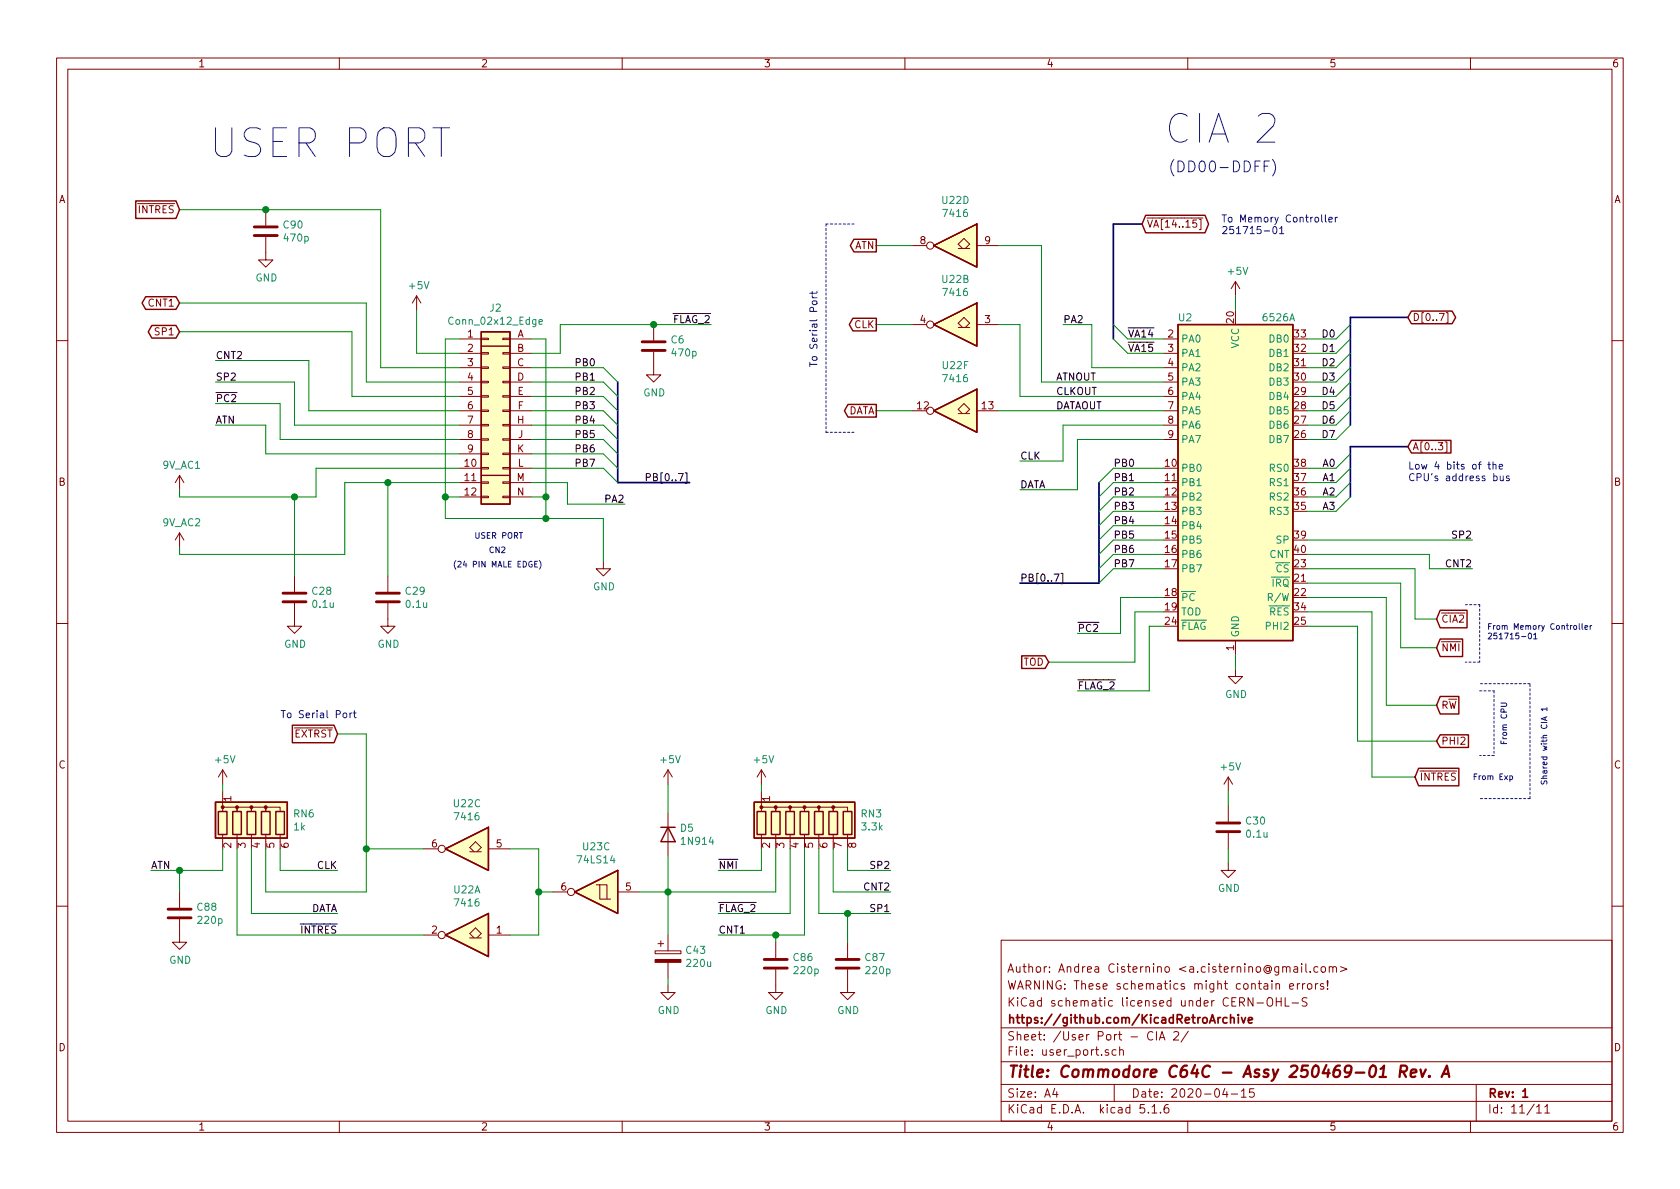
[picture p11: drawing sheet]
<svg xmlns="http://www.w3.org/2000/svg" width="297mm" height="210mm" viewBox="0 0 297 210" stroke-linecap="round" stroke-linejoin="round" font-family="sans-serif">
<g fill="none" stroke="#840000" stroke-width=".18">
<path d="M10 10.3h277v189.9h-277zM12 12.2h273v186.1h-273zM60 10.3v1.9M110 10.3v1.9M160 10.3v1.9M210 10.3v1.9M260 10.3v1.9M47 37.1v2.8M210.6 38.6h2.1M211.6 38.9h-.7v.6l.2-.1 .5 .1v.6l-.2 .1-.5-.1M212 38.8h.3v1.8h-.3M47 41.9v4.1h1.3l-1.3 1.2-1.3-1.2h1.3"/>
<path d="M73.7 52.3l-.8 1.3M73.7 52.3v2.6M73.7 52.3l.7 1.3M81.3 59.9h3.8M85.1 59.8h1.3v.3h-1.3zM88.9 59.8h1.3v.3h-1.3zM90.2 59.9h3.8M115.6 57.4v2.8M161.3 57.4h2.5M161.3 43.4h2.5M169.4 57.9h2M169.4 43.9h2"/>
<path d="M170.2 57.9l-.8-.8 1-1 1 1-.7 .8M170.2 43.9l-.8-.7 1-1 1 1-.7 .7M172.7 57.4h3.8M172.7 43.4h3.8M205.7 59.9h2.6M218.4 49.8l-.7 1.2M218.4 49.8v2.5M218.4 49.8l.8 1.2M255.7 55.3h.3v1.8h-.3M10 60.2h2M81.3 72.6h3.8M81.3 62.5h3.8"/>
<path d="M81.3 65h3.8M81.3 67.6h3.8M81.3 70.1h3.8M81.3 75.2h3.8M81.3 77.7h3.8M85.1 77.6h1.3v.2h-1.3zM85.1 75.1h1.3v.2h-1.3zM85.1 72.5h1.3v.3h-1.3zM85.1 70h1.3v.2h-1.3zM85.1 67.4h1.3v.3h-1.3zM85.1 64.9h1.3v.2h-1.3zM85.1 62.4h1.3v.2h-1.3z"/>
<path d="M88.9 77.6h1.3v.2h-1.3zM88.9 75.1h1.3v.2h-1.3zM88.9 72.5h1.3v.3h-1.3zM88.9 70h1.3v.2h-1.3zM88.9 67.4h1.3v.3h-1.3zM88.9 64.9h1.3v.2h-1.3zM88.9 62.4h1.3v.2h-1.3zM90.2 72.6h3.8M90.2 62.5h3.8M90.2 65h3.8M90.2 67.6h3.8M90.2 70.1h3.8"/>
<path d="M90.2 75.2h3.8M90.2 77.7h3.8M115.6 62.2v4.1h1.2l-1.2 1.3-1.3-1.3h1.3M161.3 72.6h2.5M169.4 73.1h2M170.2 73.1l-.8-.7 1-1 1 1-.7 .7M172.7 72.6h3.8M205.7 72.6h2.6M205.7 62.5h2.6M205.7 65h2.6M205.7 67.6h2.6M205.7 70.1h2.6"/>
<path d="M205.7 75.2h2.6M205.7 77.7h2.6M255.5 78.2h.3v1.8h-.3M285 60.2h2M31.7 84.1v2.5M31.7 94.2v2.6M31.7 94.2l-.7 1.3M31.7 94.2l.8 1.3M31.7 84.1l-.7 1.2M31.7 84.1l.8 1.2M81.3 82.8h3.8M81.3 85.3h3.8"/>
<path d="M81.3 87.9h3.8M81.3 80.3h3.8M85.1 87.8h1.3v.2h-1.3zM85.1 85.2h1.3v.3h-1.3zM85.1 82.7h1.3v.2h-1.3zM85.1 80.1h1.3v.3h-1.3zM88.9 87.8h1.3v.2h-1.3zM88.9 85.2h1.3v.3h-1.3zM88.9 82.7h1.3v.2h-1.3zM88.9 80.1h1.3v.3h-1.3zM90.2 82.8h3.8M90.2 85.3h3.8"/>
<path d="M90.2 87.9h3.8M90.2 80.3h3.8M106.7 99.3v1.3h1.2l-1.2 1.2-1.3-1.2h1.3M10 110.3h2M52.1 106.7v4h1.2l-1.2 1.3-1.3-1.3h1.3M52.1 101.8v2.8M68.6 106.7v4h1.2l-1.2 1.3-1.3-1.3h1.3M68.6 101.8v2.8M218.4 118.4v1.2h1.3l-1.3 1.3-1.2-1.3h1.2M218.4 113.3v2.5M285 110.3h2M39.4 136.1l-.8 1.3"/>
<path d="M39.4 136.1v2.6M39.4 139.9v2.6M39.4 136.1l.7 1.3M118.1 136.1l-.8 1.3M118.1 136.1v2.6M118.1 136.1l.8 1.3M134.6 136.1l-.7 1.3M134.6 136.1v2.6M134.6 139.9v2.6M134.6 136.1l.8 1.3M217.2 137.4l-.8 1.3M217.2 137.4v2.5"/>
<path d="M217.2 137.4l.7 1.3M31.7 157.7v2.8M39.4 143.5v-.8h2.5v.8v-.8h2.5v.8v-.8h2.6v.8v-.8h2.5v.8M39.4 147.6v1.2M41.9 147.6v1.2M44.4 147.6v1.2M47 147.6v1.2M49.5 147.6v1.2M74.9 150.1h2.6M83.1 150.6h2M83.8 150.6l-.7-.7 1-1.1 1 1.1-.8 .7M86.4 150.1h3.8"/>
<path d="M97.8 157.7h2.5M105.4 156.5h.6v2.5h1.9M106 156.5h1.3v2.5M109.2 157.7h3.8M118.1 143.8v7.6M134.6 143.5v-.8h2.6v.8v-.8h2.5v.8v-.8h2.5v.8v-.8h2.6v.8v-.8h2.5v.8v-.8h2.6v.8M134.6 147.6v1.2M137.2 147.6v1.2M139.7 147.6v1.2M142.2 147.6v1.2M144.8 147.6v1.2M147.3 147.6v1.2"/>
<path d="M149.9 147.6v1.2M217.2 152.6v1.3h1.2l-1.2 1.3-1.3-1.3h1.3M217.2 142.5v2.8M217.2 147.3v2.8M10 160.2h2M31.7 162.6v4h1.3l-1.3 1.3-1.2-1.3h1.2M74.9 165.3h2.6M83.1 165.9h2M83.8 165.9l-.7-.8 1-1 1 1-.8 .8M86.4 165.3h3.8M115.8 168.1h4.6v.6h-4.6zM116.3 166.9h1"/>
<path d="M116.8 166.4v1M118.1 174.2v1.3h1.3l-1.3 1.3-1.3-1.3h1.3M118.1 165.3v2.8M118.1 170.2v2.8M137.2 171.4v4.1h1.2l-1.2 1.3-1.3-1.3h1.3M137.2 166.6v2.8M149.9 171.4v4.1h1.2l-1.2 1.3-1.3-1.3h1.3M149.9 166.6v2.8M177 166.3h108v32h-108zM222.2 177.4h1.2M224.2 176.5a.5 .5 0 0 1 .6 0 .5 .5 0 0 1 .2 .4v.5a.5 .5 0 0 1-.5 .5 .5 .5 0 0 1-.5-.5v-.5zM225.6 174.1l.2-.2 .4 .1v.9"/>
<path d="M225.7 176.4v1.5M225.7 177.1h.8M226.5 176.4v1.5M227.2 176.4v1.5h.7M227.5 171.1l.2-.2 .3 .1 .1 .9M228 174.4l.7-.1v-.3l-.5-.1-.2 .2 .1 .7h.6M228.4 177.4h1.2M228.8 171h.6v.9M229.4 173.9v1M229.4 171.3l-.4 .1-.3 .2 .3 .3h.4M229.8 173.9l-.4 .2v.1M230.1 170.4v.2"/>
<path d="M230.1 170.9v1M230.3 173.9v1M230.7 173.9l-.4 .3M230.9 170.4v1.3l.2 .2M231.1 176.5l-.6-.1-.3 .3 .1 .3 .7 .4v.4a.62 .62 0 0 1-.8 0M231.2 174.1l.2-.2 .5 .2v.7l-.3 .1-.4-.1zM231.6 171.8v.1M232.6 173.9v1M233 173.9l-.4 .3M233 171l-.4-.1-.3 .3 .1 .7h.6M233.7 171.1l.2-.2 .4 .2 .1 .5-.2 .3h-.3l-.2-.1zM234 174l-.3-.1-.2 .2v.3l.5 .1v.3h-.5"/>
<path d="M234.7 174.8v.1M234.7 173.4v1M235 171.1l.1-.1a.37 .37 0 0 1 .6 .1v.8M235 170.9v1M235.7 171.1l.2-.2 .3 .1 .1 .9M237 170.9l1.2 .5-1.2 .4M285 160.2h2M60 198.3v1.9M110 198.3v1.9M160 198.3v1.9M177 194.8h108M177 191.8h108"/>
<path d="M177 187.8h108M177 181.8h108M186.5 192.5l-.4 1h1M186.8 193v1M196 185.7a.37 .37 0 0 0-.6 .1l.1 .2 .5 .2 .1 .1-.3 .3-.4-.1M197 191.8v3M197.3 185.7l-.4-.1-.3 .3 .1 .6 .2 .1 .4-.1M198 185.7a.37 .37 0 0 1 .6 .1v.8M198 185.1v1.5M202.3 195.3h-.7l-.1 .7 .3-.1 .5 .1 .1 .2-.1 .5-.2 .1-.6-.1M203 196.7v.1M203.7 195.8l.4-.5v1.5"/>
<path d="M203.7 196.8h.8M203.8 182.6a.7 .7 0 0 0-.9 .2 .7 .7 0 0 0 .1 .9 .55 .55 0 0 0 .8 .1M204.5 182.4v1.5M205 183.9l.5-1.5 .5 1.5M205.1 183.5h.7M205.2 196.7v.1M206.6 195.3a.62 .62 0 0 0-.8 .7l.1 .7 .2 .1 .5-.1 .1-.5-.1-.2-.5-.1-.3 .3M207.5 182.6l.2-.2h.4l.2 .2 .1 .2-.9 1.1h.9M210 198.3v1.9M210.1 182.3l-1.3 2M216.6 192.5l-.4 1h.9M216.9 193v1"/>
<path d="M217.7 193.5h1.1M219.5 193l.4-.5v1.5M219.5 194h.8M221.7 192.5h-.7l-.1 .7 .2-.1 .5 .1 .2 .2-.1 .5-.2 .1-.6-.1M260 198.3v1.9M261 191.8v6.5M271.7 195.8l.4-.5v1.5M271.7 196.8h.8M273.1 195.8l.5-.5v1.5M273.1 196.8h.9"/>
<circle cx="164.5" cy="43.4" r=".63"/>
<circle cx="164.5" cy="57.4" r=".63"/>
<circle cx="164.5" cy="72.6" r=".63"/>
<circle cx="78.1" cy="150.1" r=".63"/>
<circle cx="101" cy="157.7" r=".63"/>
<circle cx="78.1" cy="165.3" r=".63"/>
</g>
<path d="M217.6 179.4v1.5M218.9 179.4v.2M218.9 179.9v1M219.5 179.9l.4 1 .3-1M216.9 180l-.4-.1-.3 .3 .2 .6h.5M217.6 180.1l.2-.2 .4 .1v.9M220.7 180.4l.7-.1v-.3l-.5-.1-.2 .2 .1 .7h.6M269.2 193l.5-.5v1.5M269.2 194h.9" fill="none" stroke="#840000" stroke-width=".3"/>
<path d="M243.9 190.4h1.2M244.1 189l.6-.6-.2 2M247.6 189.5h.7a.56 .56 0 0 0 .5-.5 .56 .56 0 0 0-.3-.6h-.8l-.3 2M248.1 189.5l.5 .9M249.5 189.8l.9-.2v-.4l-.6-.1-.3 .3v.9l.2 .1 .5-.1M251.2 189.1l.3 1.3 .6-1.3M252.7 190.3v.1l-.1-.1h.1v.1M254.9 190.4l.9-2 .4 2M255.2 189.9h.9" fill="none" stroke="#840000" stroke-width=".41"/>
<g fill="none" stroke="#840000" stroke-width=".51">
<path d="M45 41.7h4M45 40.1h4M113.5 62h4.1M113.5 60.4h4.1M50 106.4h4.1M50 104.9h4.1M66.5 106.4h4.1M66.5 104.9h4.1M215.1 147.1h4.1M215.1 145.5h4.1M29.7 162.3h4.1M29.7 160.8h4.1"/>
<path d="M135.1 171.2h4.1M135.1 169.7h4.1M147.8 171.2h4.1M147.8 169.7h4.1"/>
</g>
<g fill="#ffffc2" stroke="#ffffc2" stroke-width=".18">
<path d="M78.7 165.3l7.7-3.8v7.7z"/>
<path d="M78.7 150.1l7.7-3.8v7.6z"/>
<path d="M101.6 157.7l7.6-3.8v7.6z"/>
<path d="M38.1 141.9h12.7v6.3h-12.7z"/>
<path d="M133.3 141.9h17.8v6.3h-17.8z"/>
<path d="M165.1 72.6l7.6-3.8v7.6z"/>
<path d="M165.1 57.4l7.6-3.8v7.6z"/>
<path d="M165.1 43.4l7.6-3.8v7.6z"/>
<path d="M208.3 57.4h20.3v55.9h-20.3z"/>
<path d="M85.1 58.7h5.1v30.4h-5.1z"/>
</g>
<g fill="none" stroke="#840000" stroke-width=".25">
<path d="M24 35.5h7.1l.6 1.6-.6 1.5h-7.1zM202.6 38.1h10.5l.6 1.5-.6 1.6h-10.5l-.7-1.6zM25.8 52.5h5.3l.6 1.1-.6 1.1h-5.3l-.7-1.1zM26.8 57.6h4.3l.6 1.1-.6 1.1h-4.3l-.6-1.1zM85.1 58.7h5.1v30.4h-5.1zM150.8 56.3h4.1v2.2h-4.1l-.6-1.1zM151 42.3h3.9v2.2h-3.9l-.7-1.1zM165.1 57.4l7.6-3.8v7.6zM165.1 43.4l7.6-3.8v7.6zM208.3 57.4h20.3v55.9h-20.3zM249.6 55h7.1l.7 1.1-.7 1.1h-7.1l-.7-1.1zM85.1 61.2h5.1"/>
<path d="M149.9 71.5h5v2.3h-5l-.6-1.2zM165.1 72.6l7.6-3.8v7.6zM249.6 77.9h6.9v2.2h-6.9l-.7-1.1zM85.1 84.1h5.1M180.6 116h4.2l.6 1.1-.6 1.1h-4.2zM254.6 113h4v3.1h-4l-.6-1.6zM254.6 107.9h4.8v3.1h-4.8l-.6-1.5zM51.7 128.2h7.4l.6 1.6-.6 1.5h-7.4zM250.8 135.9h7.1v3.1h-7.1l-.6-1.6zM254.6 123.2h3.3v3.1h-3.3l-.6-1.6zM254.6 129.9h5v2.3h-5l-.6-1.1zM38.1 141.9h12.7v6.3h-12.7z"/>
<path d="M38.6 143.5h1.5v4.1h-1.5zM41.1 143.5h1.6v4.1h-1.6zM43.7 143.5h1.5v4.1h-1.5zM46.2 143.5h1.6v4.1h-1.6zM48.8 143.5h1.5v4.1h-1.5zM78.7 150.1l7.7-3.8v7.6zM101.6 157.7l7.6-3.8v7.6zM116.8 146.3h2.6M118.1 146.3l1.3 2.5h-2.6zM133.3 141.9h17.8v6.3h-17.8zM133.9 143.5h1.5v4.1h-1.5zM136.4 143.5h1.5v4.1h-1.5z"/>
<path d="M138.9 143.5h1.6v4.1h-1.6zM141.5 143.5h1.5v4.1h-1.5zM144 143.5h1.5v4.1h-1.5zM146.6 143.5h1.5v4.1h-1.5zM149.1 143.5h1.5v4.1h-1.5zM78.7 165.3l7.7-3.8v7.7z"/>
</g>
<g fill="#840000" stroke="#840000" stroke-width=".18">
<path d="M115.8 169.7h4.6v.5h-4.6z"/>
<circle cx="39.4" cy="142.7" r=".25"/>
<circle cx="41.9" cy="142.7" r=".25"/>
<circle cx="44.4" cy="142.7" r=".25"/>
<circle cx="47" cy="142.7" r=".25"/>
<circle cx="134.6" cy="142.7" r=".25"/>
<circle cx="137.2" cy="142.7" r=".25"/>
<circle cx="139.7" cy="142.7" r=".25"/>
<circle cx="142.2" cy="142.7" r=".25"/>
<circle cx="144.8" cy="142.7" r=".25"/>
<circle cx="147.3" cy="142.7" r=".25"/>
</g>
<path d="M95.3 56.9l.6-.1-.1-.2-.3-.1-.2 .2 .1 .6h.4" fill="none" stroke="#008484" stroke-width=".18"/>
<path d="M146 39.6v36.8M146 39.6h5.1M146 76.4h5.1M259.1 106.9h2.5M261.6 106.9v10.2M261.6 117.1h-2.5M261.6 122.2h2.6M264.2 133.6h-2.6M264.2 122.2v11.4M270.5 120.9h-8.9M270.5 141.2h-8.9M270.5 141.2v-20.3" fill="none" stroke="#0000c2" stroke-width=".18" stroke-dasharray=".4 .4"/>
<path d="M201.9 39.6h-5.1v20.3M248.9 56.1h-10.1v19.1M109.2 67.6v17.7h12.7M248.9 79h-10.1v8.9M194.3 85.3v17.8h-14" fill="none" stroke="#000084" stroke-width=".3"/>
<g fill="none" stroke="#008400" stroke-width=".18">
<path d="M31.7 37.1h35.6v27.9h14M31.7 58.7h30.5v11.4h19.1M31.7 53.6h33.1v14h16.5M73.7 54.9v7.6h7.6M81.3 59.9h-2.6v31.8h28v7.6M94 59.9h2.5v31.8M125.7 57.4h-26.6v5.1h-5.1M154.9 57.4h6.4M154.9 43.4h6.4M176.5 57.4h3.8v12.7h25.4M176.5 43.4h7.6v24.2h21.6M188 57.4h5v7.6h12.7"/>
<path d="M196.8 59.9l2.6 2.6h6.3M196.8 57.4l2.6 2.5h6.3M218.4 52.3v2.6M238.8 59.9l-2.6 2.6h-5.1M238.8 57.4l-2.6 2.5h-5.1M38.1 67.6h14v7.6h29.2M38.1 63.7h16.5v8.9h26.7M38.1 75.2h8.9v5.1h34.3M38.1 71.4h11.4v6.3h31.8M94 70.1h12.7l2.5 2.5M94 72.6h12.7l2.5 2.6M94 67.6h12.7l2.5 2.5"/>
<path d="M94 75.2h12.7l2.5 2.5M94 65h12.7l2.5 2.6M94 77.7h12.7l2.5 2.6M154.9 72.6h6.4M176.5 72.6h29.2M205.7 75.2h-17.7v6.3h-7.7M205.7 77.7h-15.2v8.9h-10.2M238.8 67.6l-2.6 2.5h-5.1M238.8 70.1l-2.6 2.5h-5.1M238.8 65l-2.6 2.6h-5.1M238.8 72.6l-2.6 2.6h-5.1M238.8 62.5l-2.6 2.5h-5.1"/>
<path d="M238.8 75.2l-2.6 2.5h-5.1M52.1 87.9v13.9M68.6 85.3v16.5M78.7 87.9h2.6M81.3 85.3h-20.3v12.7h-29.3v-1.2M81.3 82.8h-25.4v5.1h-24.2v-1.3M94 87.9h2.5M94 82.8h12.7l2.5 2.5M94 80.3h12.7l2.5 2.5M94 85.3h6.3v3.8h10.2M205.7 98h-8.9l-2.5 2.6M205.7 95.5h-8.9l-2.5 2.5"/>
<path d="M205.7 87.9h-8.9l-2.5 2.5M205.7 82.8h-8.9l-2.5 2.5M205.7 85.3h-8.9l-2.5 2.6M205.7 93h-8.9l-2.5 2.5M205.7 90.4h-8.9l-2.5 2.6M231.1 98h21.6v2.6h7.6M231.1 95.5h29.2M238.8 85.3l-2.6 2.6h-5.1M238.8 80.3l-2.6 2.5h-5.1M238.8 82.8l-2.6 2.5h-5.1M238.8 87.9l-2.6 2.5h-5.1M205.7 100.6h-8.9l-2.5 2.5"/>
<path d="M205.7 105.7h-7.6v6.3h-7.6M205.7 110.7h-2.5v11.5h-12.7M205.7 108.2h-5v8.9h-15.3M218.4 115.8v2.6M231.1 100.6h19.1v8.9h3.8M231.1 108.2h11.5v29.2h7.6M231.1 110.7h8.9v20.4h14M231.1 105.7h14v19h8.9M231.1 103.1h16.5v11.4h6.4M39.4 138.7v1.2M59.7 129.8h5.1v27.9h-17.8v-7.6M118.1 138.7v5.1"/>
<path d="M134.6 138.7v1.2M217.2 139.9v2.6M31.7 153.9v3.8M39.4 150.1v3.8h-12.7M41.9 150.1v15.2h33M44.4 150.1v11.4h15.3M49.5 150.1v3.8h10.2M64.8 150.1h10.1M90.2 150.1h5v15.2h-5M95.2 157.7h2.6M118.1 151.4v13.9M134.6 150.1v3.8h-7.6"/>
<path d="M137.2 150.1v7.6h-24.2M139.7 150.1v11.4h-12.7M142.2 150.1v15.2h-15.2M144.8 150.1v11.4h12.7M147.3 150.1v7.6h10.2M149.9 150.1v3.8h7.6M217.2 150.1v2.5M118.1 173v1.2M137.2 165.3v1.3M149.9 161.5v5.1"/>
</g>
<path d="M114.3 84.4l.6-.1v-.4l-.1-.2h-.5v1.3M186.4 101.5h.8l-.5 1.3M187.6 101.4h.3v1.8h-.3" fill="none" stroke="#000" stroke-width=".18"/>
<g fill="none" stroke="#0000c2" stroke-width=".18">
<path d="M223.5 29.4h.7M224.4 28.5h-.9v1.9M225 28.2a2.24 2.24 0 0 1 0 2.9M233.7 38v1.1l.2 .2M234.3 38v1.1l.2 .2M234.9 38.8l.7-.1-.1-.2-.4-.1-.2 .2 .1 .6h.5M236.1 38.4v.9M236.5 38.4l-.4 .3M143.6 52.3l.2 .3M143.6 52.6h.8M143.6 51.6v.4M143.7 53.3h.6l.1 .1v.3l-.6 .2-.2-.3z"/>
<path d="M144.4 51.6l-.1 .3h-1.1M225.1 40.2l.2-.1a.69 .69 0 0 1 .5 .6 .69 .69 0 0 1-.5 .6l-.2-.1-.1-.4zM226.2 40.4l.4-.3v1.2M226.2 41.3h.8M94.5 99.7h.4M95 99.3h-.5v1h.5M95.4 99.1a1.13 1.13 0 0 1 0 1.6M263.1 82.1h.5M263.2 81.7v1.1l.4 .2M264 82.2l.2-.1 .3 .1v.8M264 81.7v1.3M264.1 84.2h.4l.2 .2-.1 .6h-.5"/>
<path d="M265.1 82.5l.6-.1-.1-.2-.3-.1-.2 .2v.6h.5M265.3 84.2v.8h.3l.2-.1M265.8 84.2v.8M266.8 84.2h-.3l-.2 .1 .1 .2 .4 .2v.3h-.5M270.3 112h.2a.55 .55 0 0 1 .3 .5 .55 .55 0 0 1-.3 .5l-.3-.4zM271.2 112.2l.3-.2v1M271.2 113h.6M278.3 110.7h.4v.5h-.4zM279.2 110.3v.8l.1 .2M279.7 110.3v.8l.2 .2M280.2 110.9l.5-.1v-.1l-.3-.1-.2 .2 .1 .4h.4M281.2 110.6v.7"/>
<path d="M281.4 110.6l-.2 .2M60.8 126.1h.3l.2 .1-.1 .7h-.3l-.2-.2zM61.9 126.1v.8M62.2 126.1l-.3 .2M62.5 126.1h.5M62.7 125.6v1.1l.3 .2M265.4 124.3h.8l.2 .2-.2 .4h-.8M267 137.2h.2l.2 .2-.1 .4h-.3M267 137.2v1M273.2 126.8v.5M273.5 126.7l-1 .4 1 .3M273.5 125.4h-1l.3 .3"/>
<path d="M273.5 125.1v.6"/>
</g>
<g fill="#008400" stroke="#008400" stroke-width=".25">
<circle cx="137.2" cy="165.3" r=".51"/>
<circle cx="96.5" cy="87.9" r=".51"/>
<circle cx="149.9" cy="161.5" r=".51"/>
<circle cx="115.6" cy="57.4" r=".51"/>
<circle cx="78.7" cy="87.9" r=".51"/>
<circle cx="64.8" cy="150.1" r=".51"/>
<circle cx="118.1" cy="157.7" r=".51"/>
<circle cx="95.3" cy="157.7" r=".51"/>
<circle cx="31.8" cy="153.9" r=".51"/>
<circle cx="68.6" cy="85.3" r=".51"/>
<circle cx="47" cy="37.1" r=".51"/>
<circle cx="52.1" cy="87.9" r=".51"/>
<circle cx="96.5" cy="91.7" r=".51"/>
</g>
<g font-size="7.1" fill="#0000c2">
<text x="36.8" y="27.9">USER PORT</text>
<text x="205.7" y="25.4">CIA 2</text>
</g>
<text font-size="2.8" fill="#840000" x="178" y="190.5">Title: Commodore C64C - Assy 250469-01 Rev. A</text>
<text font-size="2.7" fill="#0000c2" x="206.5" y="30.5">(DD00-DDFF)</text>
<g font-size="2.1" fill="#840000">
<text x="178" y="172">Author: Andrea Cisternino &lt;a.cisternino@gmail.com&gt;</text>
<text x="178" y="178">KiCad schematic licensed under CERN-OHL-S</text>
<text x="178" y="175">WARNING: These schematics might contain errors!</text>
<text x="178" y="184">Sheet: /User Port - CIA 2/</text>
<text x="178" y="181">https://github.com/KicadRetroArchive</text>
<text x="178" y="186.7">File: user_port.sch</text>
<text x="178" y="196.9">KiCad E.D.A. kicad 5.1.6</text>
<text x="178" y="194.1">Size: A4</text>
<text x="200" y="194.1">Date: 2020-04-15</text>
<text x="263" y="194.1">Rev: 1</text>
<text x="263" y="196.9">Id: 11/11</text>
</g>
<g font-size="1.8" fill="#840000">
<text x="35" y="11.9">1</text>
<text x="85" y="11.9">2</text>
<text x="135" y="11.9">3</text>
<text x="185" y="11.9">4</text>
<text x="235" y="11.9">5</text>
<text x="285" y="11.9">6</text>
<text x="10.4" y="35.9">A</text>
<text x="285.4" y="35.9">A</text>
<text x="24.5" y="37.7">INTRES</text>
<text x="202.7" y="40.3">VA[14..15]</text>
<text x="151.1" y="44.1">ATN</text>
<text x="162.7" y="43.2">8</text>
<text x="174.1" y="43.2">9</text>
<text x="26.3" y="54.2">CNT1</text>
<text x="27.6" y="59.3">SP1</text>
<text x="82.7" y="59.7">1</text>
<text x="91.4" y="59.7">A</text>
<text x="151.1" y="58">CLK</text>
<text x="162.7" y="57.1">4</text>
<text x="174.1" y="57.1">3</text>
<text x="206.5" y="59.7">2</text>
<text x="218.2" y="57.1" transform="rotate(-90 218.2 57.1)">20</text>
<text x="228.9" y="59.7">33</text>
<text x="249.7" y="56.8">D[0..7]</text>
<text x="82.7" y="62.2">2</text>
<text x="82.7" y="64.8">3</text>
<text x="91.4" y="62.2">B</text>
<text x="91.4" y="64.8">C</text>
<text x="206.5" y="62.2">3</text>
<text x="206.5" y="64.8">4</text>
<text x="228.9" y="64.8">31</text>
<text x="228.9" y="62.2">32</text>
<text x="82.7" y="67.3">4</text>
<text x="82.7" y="69.8">5</text>
<text x="91.4" y="67.3">D</text>
<text x="91.5" y="69.8">E</text>
<text x="206.5" y="67.3">5</text>
<text x="206.5" y="69.8">6</text>
<text x="228.9" y="69.8">29</text>
<text x="228.9" y="67.3">30</text>
<text x="82.7" y="72.4">6</text>
<text x="82.7" y="74.9">7</text>
<text x="82.7" y="77.5">8</text>
<text x="91.4" y="74.9">H</text>
<text x="91.5" y="72.4">F</text>
<text x="91.6" y="77.5">J</text>
<text x="149.8" y="73.3">DATA</text>
<text x="162.2" y="72.4">12</text>
<text x="173.7" y="72.4">13</text>
<text x="206.5" y="72.4">7</text>
<text x="206.5" y="74.9">8</text>
<text x="206.5" y="77.5">9</text>
<text x="228.9" y="77.5">26</text>
<text x="228.9" y="74.9">27</text>
<text x="228.9" y="72.4">28</text>
<text x="82.2" y="82.5">10</text>
<text x="82.7" y="80">9</text>
<text x="91.4" y="80">K</text>
<text x="91.5" y="82.5">L</text>
<text x="206" y="82.5">10</text>
<text x="228.9" y="82.5">38</text>
<text x="249.7" y="79.6">A[0..3]</text>
<text x="10.4" y="85.9">B</text>
<text x="82.2" y="85.1">11</text>
<text x="82.2" y="87.6">12</text>
<text x="91.3" y="85.1">M</text>
<text x="91.4" y="87.6">N</text>
<text x="206" y="85.1">11</text>
<text x="206" y="87.6">12</text>
<text x="228.9" y="87.6">36</text>
<text x="228.9" y="85.1">37</text>
<text x="285.4" y="85.9">B</text>
<text x="206" y="90.2">13</text>
<text x="206" y="92.7">14</text>
<text x="206" y="95.2">15</text>
<text x="228.9" y="90.2">35</text>
<text x="228.9" y="95.2">39</text>
<text x="206" y="97.8">16</text>
<text x="206" y="100.3">17</text>
<text x="228.9" y="100.3">23</text>
<text x="228.9" y="97.8">40</text>
<text x="206" y="105.4">18</text>
<text x="206" y="107.9">19</text>
<text x="228.9" y="102.9">21</text>
<text x="228.9" y="105.4">22</text>
<text x="228.9" y="107.9">34</text>
<text x="206" y="110.5">24</text>
<text x="228.9" y="110.5">25</text>
<text x="254.8" y="110.1">CIA2</text>
<text x="180.9" y="117.7">TOD</text>
<text x="218.2" y="115" transform="rotate(-90 218.2 115)">1</text>
<text x="254.8" y="115.2">NMI</text>
<text x="254.8" y="125.3">RW</text>
<text x="51.9" y="130.4">EXTRST</text>
<text x="254.8" y="131.7">PHI2</text>
<text x="10.4" y="135.9">C</text>
<text x="285.4" y="135.9">C</text>
<text x="40.9" y="141.7" transform="rotate(-90 40.9 141.7)">1</text>
<text x="136.1" y="141.7" transform="rotate(-90 136.1 141.7)">1</text>
<text x="251" y="138">INTRES</text>
<text x="40.9" y="150" transform="rotate(-90 40.9 150)">2</text>
<text x="43.4" y="150" transform="rotate(-90 43.4 150)">3</text>
<text x="46" y="150" transform="rotate(-90 46 150)">4</text>
<text x="48.5" y="150" transform="rotate(-90 48.5 150)">5</text>
<text x="51.1" y="150" transform="rotate(-90 51.1 150)">6</text>
<text x="76.4" y="149.9">6</text>
<text x="87.8" y="149.9">5</text>
<text x="136.1" y="150" transform="rotate(-90 136.1 150)">2</text>
<text x="138.7" y="150" transform="rotate(-90 138.7 150)">3</text>
<text x="141.2" y="150" transform="rotate(-90 141.2 150)">4</text>
<text x="143.8" y="150" transform="rotate(-90 143.8 150)">5</text>
<text x="146.3" y="150" transform="rotate(-90 146.3 150)">6</text>
<text x="148.8" y="150" transform="rotate(-90 148.8 150)">7</text>
<text x="151.4" y="150" transform="rotate(-90 151.4 150)">8</text>
<text x="99.2" y="157.5">6</text>
<text x="110.6" y="157.5">5</text>
<text x="76.4" y="165.1">2</text>
<text x="87.8" y="165.1">1</text>
<text x="10.4" y="185.9">D</text>
<text x="285.4" y="185.9">D</text>
<text x="35" y="199.9">1</text>
<text x="85" y="199.9">2</text>
<text x="135" y="199.9">3</text>
<text x="185" y="199.9">4</text>
<text x="235" y="199.9">5</text>
<text x="285" y="199.9">6</text>
</g>
<g font-size="1.8" fill="#008484">
<text x="50.2" y="40.4">C90</text>
<text x="166.6" y="36.1">U22D</text>
<text x="167" y="38.4">7416</text>
<text x="50.4" y="42.7">470p</text>
<text x="45.2" y="49.8">GND</text>
<text x="72.4" y="51.1">+5V</text>
<text x="166.6" y="50">U22B</text>
<text x="167" y="52.3">7416</text>
<text x="217.2" y="48.6">+5V</text>
<text x="79.8" y="57.4">Conn_02x12_Edge</text>
<text x="86.7" y="55.1">J2</text>
<text x="208.4" y="56.8">U2</text>
<text x="223.5" y="56.8">6526A</text>
<text x="118.7" y="60.7">C6</text>
<text x="118.9" y="63">470p</text>
<text x="166.8" y="65.3">U22F</text>
<text x="208.8" y="60.6">PA0</text>
<text x="208.8" y="63.1">PA1</text>
<text x="208.8" y="65.7">PA2</text>
<text x="219.1" y="61.6" transform="rotate(-90 219.1 61.6)">VCC</text>
<text x="224.6" y="65.7">DB2</text>
<text x="224.6" y="63.1">DB1</text>
<text x="224.6" y="60.6">DB0</text>
<text x="113.7" y="70.1">GND</text>
<text x="167" y="67.6">7416</text>
<text x="208.8" y="68.2">PA3</text>
<text x="208.8" y="70.7">PA4</text>
<text x="224.6" y="70.7">DB4</text>
<text x="224.6" y="68.2">DB3</text>
<text x="208.8" y="73.3">PA5</text>
<text x="208.8" y="75.8">PA6</text>
<text x="224.6" y="75.8">DB6</text>
<text x="224.6" y="73.3">DB5</text>
<text x="28.8" y="82.9">9V_AC1</text>
<text x="208.8" y="83.4">PB0</text>
<text x="208.8" y="78.4">PA7</text>
<text x="224.6" y="78.4">DB7</text>
<text x="224.7" y="83.4">RS0</text>
<text x="208.8" y="86">PB1</text>
<text x="208.8" y="88.5">PB2</text>
<text x="224.7" y="88.5">RS2</text>
<text x="224.7" y="86">RS1</text>
<text x="28.8" y="93.1">9V_AC2</text>
<text x="208.8" y="91.1">PB3</text>
<text x="208.8" y="93.6">PB4</text>
<text x="224.7" y="91.1">RS3</text>
<text x="208.8" y="96.1">PB5</text>
<text x="208.8" y="98.7">PB6</text>
<text x="208.8" y="101.2">PB7</text>
<text x="224.5" y="98.7">CNT</text>
<text x="225.6" y="101.2">CS</text>
<text x="225.7" y="96.1">SP</text>
<text x="55.3" y="105.2">C28</text>
<text x="55.4" y="107.5">0.1u</text>
<text x="71.8" y="105.2">C29</text>
<text x="71.9" y="107.5">0.1u</text>
<text x="104.9" y="104.4">GND</text>
<text x="208.8" y="106.3">PC</text>
<text x="224.7" y="106.3">R/W</text>
<text x="224.9" y="103.8">IRQ</text>
<text x="208.8" y="108.8">TOD</text>
<text x="208.8" y="111.4">FLAG</text>
<text x="219.1" y="112.8" transform="rotate(-90 219.1 112.8)">GND</text>
<text x="224.2" y="111.4">PHI2</text>
<text x="224.5" y="108.8">RES</text>
<text x="50.2" y="114.5">GND</text>
<text x="66.8" y="114.5">GND</text>
<text x="216.6" y="123.4">GND</text>
<text x="38.2" y="135">+5V</text>
<text x="116.9" y="135">+5V</text>
<text x="133.4" y="135">+5V</text>
<text x="216" y="136.2">+5V</text>
<text x="80.3" y="142.7">U22C</text>
<text x="52" y="144.5">RN6</text>
<text x="52" y="146.9">1k</text>
<text x="80.6" y="145.1">7416</text>
<text x="120.3" y="147.1">D5</text>
<text x="120.7" y="149.4">1N914</text>
<text x="152.3" y="144.5">RN3</text>
<text x="152.5" y="146.9">3.3k</text>
<text x="220.4" y="145.8">C30</text>
<text x="220.5" y="148.1">0.1u</text>
<text x="102.3" y="152.7">74LS14</text>
<text x="103.1" y="150.4">U23C</text>
<text x="35" y="161.1">C88</text>
<text x="80.3" y="158">U22A</text>
<text x="80.6" y="160.3">7416</text>
<text x="215.3" y="157.7">GND</text>
<text x="35.1" y="163.4">220p</text>
<text x="29.9" y="170.4">GND</text>
<text x="121.4" y="168.7">C43</text>
<text x="121.6" y="171">220u</text>
<text x="140.4" y="169.9">C86</text>
<text x="140.5" y="172.3">220p</text>
<text x="153.1" y="169.9">C87</text>
<text x="153.2" y="172.3">220p</text>
<text x="116.3" y="179.3">GND</text>
<text x="135.3" y="179.3">GND</text>
<text x="148" y="179.3">GND</text>
</g>
<g font-size="1.8" fill="#0000c2">
<text x="215.9" y="39.3">To Memory Controller</text>
<text x="215.9" y="41.4">251715-01</text>
<text x="144.5" y="65" transform="rotate(-90 144.5 65)">To Serial Port</text>
<text x="248.9" y="83">Low 4 bits of the</text>
<text x="248.9" y="85.1">CPU's address bus</text>
<text x="49.5" y="127">To Serial Port</text>
</g>
<g font-size="1.8">
<text x="118.9" y="57.1">FLAG_2</text>
<text x="188" y="57.1">PA2</text>
<text x="199.4" y="59.7">VA14</text>
<text x="234" y="59.7">D0</text>
<text x="38.1" y="63.5">CNT2</text>
<text x="102" y="64.8">PB0</text>
<text x="199.4" y="62.2">VA15</text>
<text x="234" y="62.2">D1</text>
<text x="234" y="64.8">D2</text>
<text x="38.1" y="67.3">SP2</text>
<text x="38.1" y="71.1">PC2</text>
<text x="102" y="67.3">PB1</text>
<text x="102" y="69.8">PB2</text>
<text x="186.7" y="67.3">ATNOUT</text>
<text x="186.7" y="69.8">CLKOUT</text>
<text x="234" y="67.3">D3</text>
<text x="234" y="69.8">D4</text>
<text x="38.1" y="74.9">ATN</text>
<text x="102" y="77.5">PB5</text>
<text x="102" y="74.9">PB4</text>
<text x="102" y="72.4">PB3</text>
<text x="186.7" y="72.4">DATAOUT</text>
<text x="234" y="72.4">D5</text>
<text x="234" y="74.9">D6</text>
<text x="234" y="77.5">D7</text>
<text x="102" y="80">PB6</text>
<text x="102" y="82.5">PB7</text>
<text x="180.3" y="81.3">CLK</text>
<text x="196.8" y="82.5">PB0</text>
<text x="234" y="82.5">A0</text>
<text x="107.1" y="88.9">PA2</text>
<text x="115.3" y="85.1">PB[0..7]</text>
<text x="180.3" y="86.4">DATA</text>
<text x="196.8" y="87.6">PB2</text>
<text x="196.8" y="85.1">PB1</text>
<text x="234" y="85.1">A1</text>
<text x="234" y="87.6">A2</text>
<text x="196.8" y="90.2">PB3</text>
<text x="196.8" y="92.7">PB4</text>
<text x="196.8" y="95.2">PB5</text>
<text x="234" y="90.2">A3</text>
<text x="257" y="95.2">SP2</text>
<text x="196.8" y="100.3">PB7</text>
<text x="196.8" y="97.8">PB6</text>
<text x="255.7" y="100.3">CNT2</text>
<text x="180.3" y="102.9">PB[0..7]</text>
<text x="190.5" y="111.8">PC2</text>
<text x="190.5" y="121.9">FLAG_2</text>
<text x="26.7" y="153.7">ATN</text>
<text x="56.1" y="153.7">CLK</text>
<text x="127" y="153.7">NMI</text>
<text x="154.1" y="153.7">SP2</text>
<text x="54.8" y="161.3">DATA</text>
<text x="127" y="161.3">FLAG_2</text>
<text x="152.9" y="157.5">CNT2</text>
<text x="154.1" y="161.3">SP1</text>
<text x="53.2" y="165.1">INTRES</text>
<text x="127" y="165.1">CNT1</text>
</g>
<g font-size="1.4" fill="#0000c2">
<text x="83.8" y="95.2">USER PORT</text>
<text x="80" y="100.3">(24 PIN MALE EDGE)</text>
<text x="86.4" y="97.8">CN2</text>
<text x="262.9" y="111.3">From Memory Controller</text>
<text x="262.9" y="113">251715-01</text>
<text x="266.4" y="131.8" transform="rotate(-90 266.4 131.8)">From CPU</text>
<text x="260.3" y="137.9">From Exp</text>
<text x="273.6" y="138.9" transform="rotate(-90 273.6 138.9)">Shared with CIA 1</text>
</g>
</svg>
